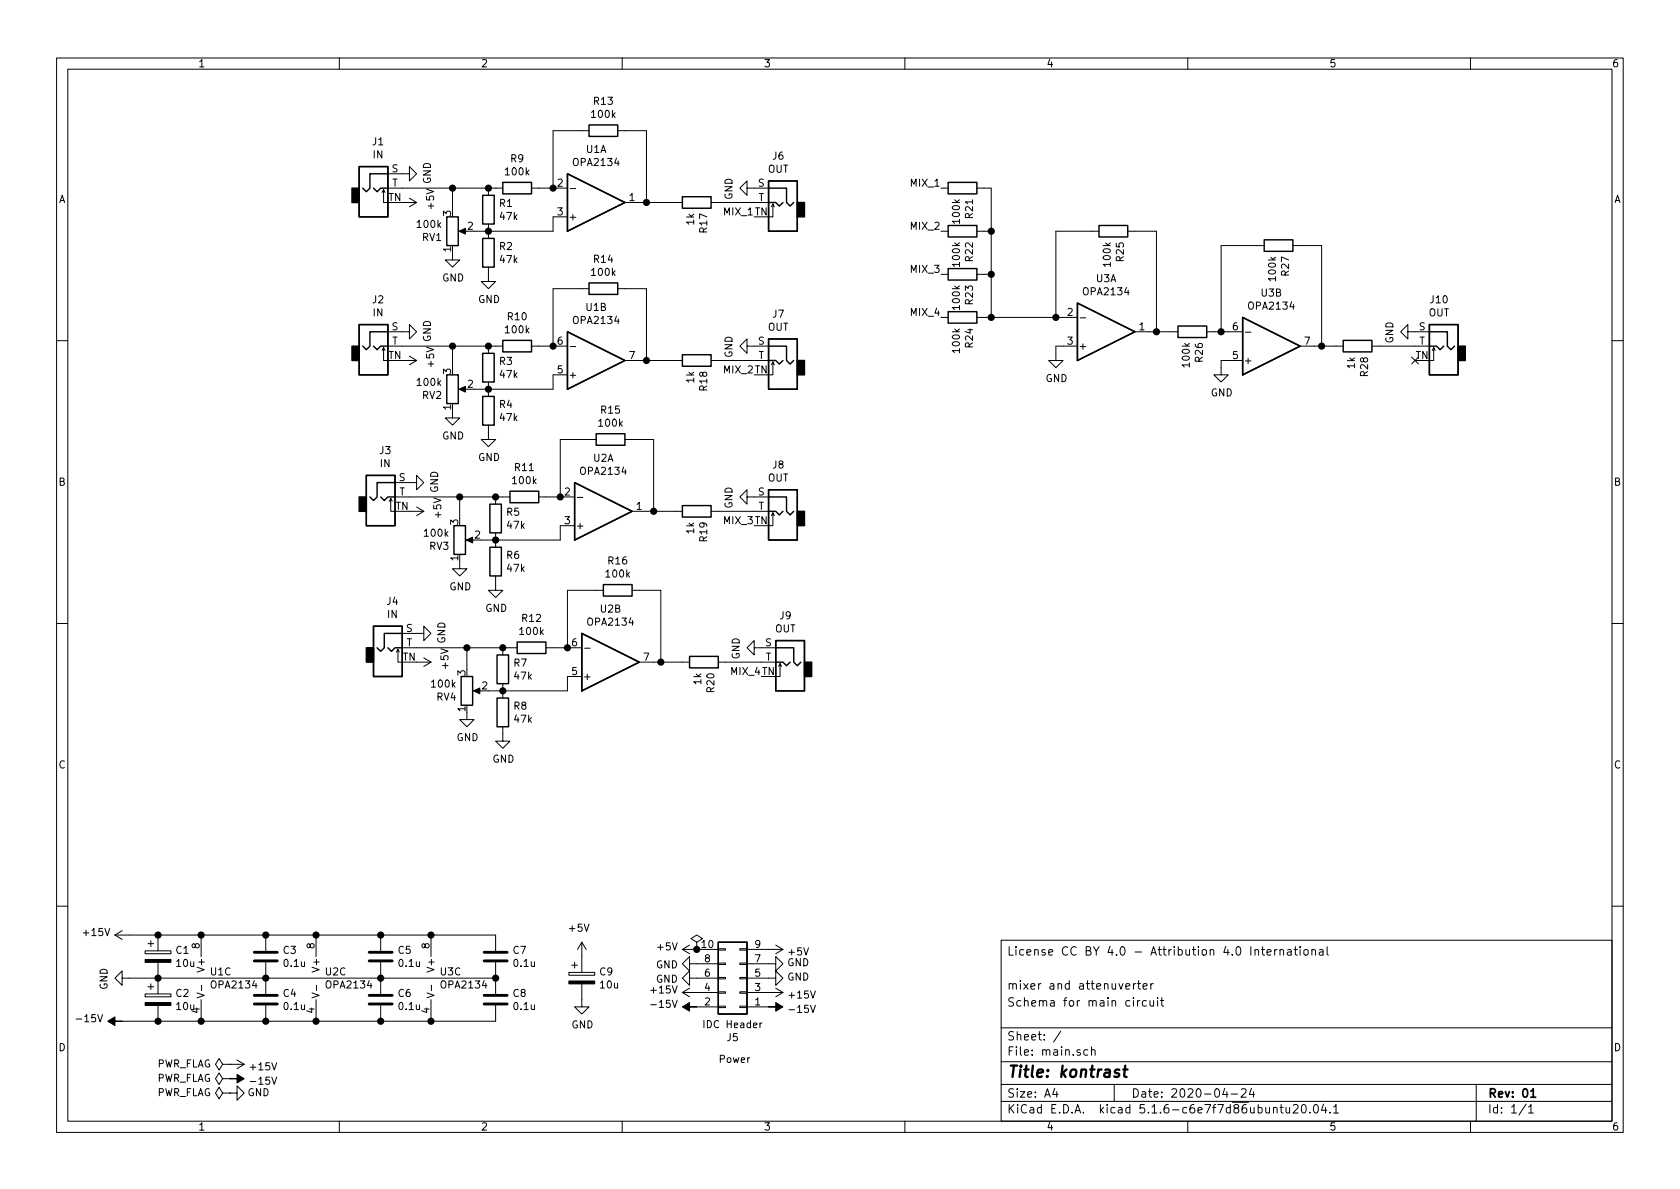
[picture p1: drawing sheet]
<svg xmlns="http://www.w3.org/2000/svg" width="297mm" height="210mm" viewBox="0 0 297 210" stroke-linecap="round" stroke-linejoin="round" font-family="sans-serif">
<g fill="none" stroke="#000" stroke-width=".18">
<path d="M10 10.3h277v189.9h-277zM12 12.2h273v186.1h-273zM60 10.3v1.9M110 10.3v1.9M160 10.3v1.9M210 10.3v1.9M260 10.3v1.9M67.6 34l.2-.5v2.3h.8M67.8 33.5l.3 .5M68.6 30.7h3.8v-1.2l1.3 1.2-1.3 1.3v-1.3M68.6 33.3h20.3M71.1 35.8h2.6"/>
<path d="M72.4 35l1.3 .8M73.7 35.8l-1.3 .8M80 33.3v3.8M86.4 33.3v1.2M86.4 39.6v2.6M94 33.3h6.3M100.3 38.3h-2.5v2.6h-14M100.8 33.3h1M104.1 23.1h-6.3v10.2M109.2 23.1h5.1v12.7M110.5 35.8h10.1M125.7 35.8h10.2"/>
<path d="M132.1 33.3v-1.3l-1.3 1.3 1.3 1.2v-1.2h3.8M136.7 36.1l-.3 .5M136.9 36.6l-.2-.5v2.2h-.8M166.4 33.3h1.2M172.7 33.3h2.6v22.8M68.6 58.7h3.8v-1.3l1.3 1.3-1.3 1.2v-1.2M80 44.7v1.3h1.3l-1.3 1.2-1.3-1.2h1.3M81.5 40.9h1M86.4 47.2v2.6h1.2l-1.2 1.2-1.3-1.2h1.3M104.1 51h-6.3v10.2M109.2 51h5.1v12.7M166.4 40.9h1.2"/>
<path d="M166.4 48.5h1.2M166.4 56.1h1.2M172.7 40.9h2.6M172.7 48.5h2.6M172.7 56.1h17.8M191 56.2h1M194.3 40.9h-7.6v15.2M199.4 40.9h5.1v17.8M200.7 58.7h7.6M213.4 58.7h6.3M220.2 58.7h1M223.5 43.4h-7.6v15.3"/>
<path d="M228.6 43.4h5.1v17.8M248.9 58.7v-1.3l-1.3 1.3 1.3 1.2v-1.2h3.8M10 60.2h2M67.6 62l.2-.5v2.2h.8M67.8 61.5l.3 .5M68.6 61.2h20.3M71.1 63.7h2.6M72.4 63l1.3 .7M73.7 63.7l-1.3 .8M80 72.6v1.3h1.3l-1.3 1.3-1.3-1.3h1.3M80 61.2v3.8M81.5 68.8h1"/>
<path d="M86.4 75.2v2.5h1.2l-1.2 1.3-1.3-1.3h1.3M86.4 61.2v1.3M86.4 67.6v2.5M94 61.2h6.3M100.3 66.3h-2.5v2.5h-14M100.8 61.3h1M105.4 77.7h-6.3v10.2M110.5 63.7h10.1M110.5 77.7h5.1v12.7M125.7 63.7h10.2M132.1 61.2v-1.3l-1.3 1.3 1.3 1.3v-1.3h3.8M136.7 64l-.3 .5"/>
<path d="M136.9 64.5l-.2-.5v2.3h-.8M190.5 61.2h-3.8v2.5h1.3l-1.3 1.3-1.3-1.3h1.3M219.7 63.7h-3.8v2.6h1.3l-1.3 1.3-1.3-1.3h1.3M229.9 61.2h7.6M242.6 61.2h10.1M249.6 63.1l1.2 1.3M250.8 63.1l-1.2 1.3M253.5 61.5l-.3 .5M253.7 62l-.2-.5v2.2h-.8M285 60.2h2M68.8 88.6l.3-.5v2.3h.7M69.1 88.1l.2 .5"/>
<path d="M69.8 85.3h3.9v-1.2l1.2 1.2-1.2 1.3v-1.3M69.8 87.9h20.4M72.4 90.4h2.5M73.7 89.7l1.2 .7M74.9 90.4l-1.2 .8M81.3 99.3v1.3h1.2l-1.2 1.2-1.3-1.2h1.3M81.3 87.9v3.8M82.8 95.5h1M87.6 87.9v1.2M87.6 94.2v2.6M95.2 87.9h6.4M101.6 93h-2.5v2.5h-14"/>
<path d="M102.1 88h1M111.8 90.4h8.8M125.7 90.4h10.2M132.1 87.9v-1.3l-1.3 1.3 1.3 1.2v-1.2h3.8M136.7 90.7l-.3 .5M136.9 91.2l-.2-.5v2.3h-.8M10 110.3h2M70.1 115.3l.3-.5v2.3h.7M70.4 114.8l.2 .5M71.1 112h3.8v-1.3l1.3 1.3-1.3 1.3v-1.3M71.1 114.5h20.3M73.7 117.1h2.5"/>
<path d="M74.9 116.3l1.3 .8M76.2 117.1l-1.3 .8M82.5 114.5v3.9M87.6 101.8v2.6h1.3l-1.3 1.3-1.2-1.3h1.2M88.9 114.5v1.3M96.5 114.5h6.4M102.9 119.6h-2.6v2.6h-13.9M103.4 114.6h.9M106.7 104.4h-6.4v10.1M111.8 104.4h5v12.7M113 117.1h8.9M127 117.1h10.2"/>
<path d="M133.3 114.5v-1.2l-1.2 1.2 1.2 1.3v-1.3h3.9M137.9 117.3l-.2 .6M138.2 117.9l-.3-.6v2.3h-.7M285 110.3h2M82.5 126v1.2h1.3l-1.3 1.3-1.2-1.3h1.2M84.1 122.2h1M88.9 128.5v2.6h1.3l-1.3 1.2-1.3-1.2h1.3M88.9 120.9v2.5M10 160.2h2M20.3 165.3l1.3 .8M20.3 165.3h67.3v2.8M21.6 173v-1.3l-1.3 1.3 1.3 1.2v-1.2h66"/>
<path d="M21.6 164.6l-1.3 .7M25.7 175.8h4.5v.5h-4.5zM25.7 168.1h4.5v.6h-4.5zM26.2 174.5h1M26.2 166.9h1M26.7 166.4v1M26.7 174v1M27.9 165.3v2.8M27.9 170.2v5.6M27.9 177.8v2.8M34.8 175.6l1.3 .4-1.3 .4M35.6 165.3v3.9"/>
<path d="M35.6 176.8v3.8M35.6 174.2v1M47 165.3v2.8M47 170.2v5.6M47 177.8v2.8M55.2 175.6l1.2 .4-1.2 .4M55.9 165.3v3.9M55.9 176.8v3.8M56 174.2v1M67.3 165.3v2.8M67.3 170.2v5.6M67.3 177.8v2.8"/>
<path d="M75.5 175.6l1.3 .4-1.3 .4M76.2 165.3v3.9M76.2 176.8v3.8M76.3 174.2v1M87.6 170.2v5.6M87.6 177.8v2.8h-66M100.6 172h4.6v.5h-4.6zM101.1 170.7h1M101.6 170.2v1M102.9 174v4h1.2l-1.2 1.3-1.3-1.3h1.3M102.9 166.6v5.4M102.9 166.6l-.8 1.3"/>
<path d="M102.9 166.6l.7 1.3M120.6 167.9l1.3 .8M120.6 167.9h6.4M120.6 175.5h6.4M120.6 175.5l1.3 .8M121.9 173v-1.3l-1.3 1.3 1.3 1.2v-1.2h5.1M121.9 170.4v-1.2l-1.3 1.2 1.3 1.3v-1.3h5.1M121.9 167.1l-1.3 .8M121.9 174.7l-1.3 .8M123.2 166.6l1-.6-1-.7-1 .7 1 .6v1.3M123.2 167.9h.1M123.2 178h3.8"/>
<path d="M127 167.8h1.3v.2h-1.3zM127 170.3h1.3v.3h-1.3zM127 175.4h1.3v.2h-1.3zM127 177.9h1.3v.3h-1.3zM127 172.8h1.3v.3h-1.3zM130.8 167.8h1.3v.2h-1.3zM130.8 170.3h1.3v.3h-1.3zM130.8 175.4h1.3v.2h-1.3zM130.8 177.9h1.3v.3h-1.3zM130.8 172.8h1.3v.3h-1.3zM132.1 170.4h5.1v-1.2l1.2 1.2-1.2 1.3v-1.3M132.1 173h5.1v-1.3l1.2 1.3-1.2 1.2v-1.2"/>
<path d="M132.1 167.9h6.3M132.1 178h3.8M132.1 175.5h6.3M137.2 167.1l1.2 .8M137.2 174.7l1.2 .8M138.4 167.9l-1.2 .8M138.4 175.5l-1.2 .8M177 166.3h108v32h-108zM199.1 174.4l.7-.1-.1-.3-.4-.1-.2 .2v.7h.6M200.4 173.9v1M200.8 173.9l-.4 .3M201.1 176.9v1"/>
<path d="M201.1 173.9h.6M201.3 173.4v1.3l.4 .2M201.5 176.9l-.4 .3M202.1 174.4l.7-.1v-.3l-.5-.1-.2 .2 .1 .7h.6M202.7 177l-.4-.1-.3 .3 .1 .6h.6M203.3 176.9v.8a.37 .37 0 0 0 .7 .1M203.5 173.9v1M203.9 173.9l-.3 .1-.1 .2M204 176.9v1M204.7 176.4v.2M204.7 176.9v1M205.2 176.9h.6"/>
<path d="M205.4 176.4v1.3l.4 .2M223 167.9h.6M223.2 167.4v1.3l.4 .2M224 168.4l.7-.1v-.3l-.5-.1-.2 .2 .1 .7h.6M225.4 167.9v1M225.8 167.9l-.4 .3M226.3 168l.2-.1 .4 .1v.9M226.3 167.9v1M227.7 168h.5l.1 .9M228.3 168.3h-.5l-.2 .2 .2 .4 .5-.1M228.8 167.9h.6M229 167.4v1.3l.4 .2"/>
<path d="M229.9 167.4v.2M229.9 167.9v1M230.6 168l.2-.1 .4 .1v.8l-.2 .1-.4-.1zM232 168l.2-.1 .3 .1 .1 .9M232 167.9v1M233.3 168h.6v.9M233.9 168.3h-.4l-.3 .2 .3 .4 .4-.1M234.6 167.4v1.3l.3 .2M285 160.2h2M39.4 190.7l-.7-1-.6 1 .6 1.1 .7-1.1h1.2M39.4 193.3l-.7-1-.6 1 .6 1 .7-1h1.2M39.4 188.2l-.7-1-.6 1 .6 1 .7-1h1.2"/>
<path d="M40.6 190.7h.1M40.6 193.3h.1M40.6 193.3h1.3v-1.3l1.3 1.3-1.3 1.3v-1.3M40.6 188.2h.1M40.6 188.2h2.6M41.9 187.4l1.3 .8M43.2 188.2l-1.3 .8M60 198.3v1.9M110 198.3v1.9M134.7 180.9l-.3 .2M160 198.3v1.9M177 194.8h108"/>
<path d="M177 191.8h108M177 187.8h108M177 181.8h108M186.5 192.5l-.4 1h1M186.8 193v1M187.6 182.3l-1.3 2M192.3 185.7l-.4-.1-.3 .3 .1 .6 .2 .1 .4-.1M193 185.7l.2-.1 .3 .1 .1 .9M193 185.1v1.5M197 191.8v3M210 198.3v1.9M216.6 192.5l-.4 1h.9"/>
<path d="M216.9 193v1M217.7 193.5h1.1M219.5 192.7l.2-.2h.3l.3 .2v.3v.2l-.9 .8h.9M221.3 192.5l-.4 1h.9M221.6 193v1M225.2 196l.2-.2 .3 .1 .1 .9M226.3 195.8h.6M226.5 195.3v1.3l.4 .2M227.4 195.8l.1 .9 .3 .1 .2-.1M228 195.8v1M228.7 195.5l.2-.2h.3l.3 .5-.9 1h.9M230.2 195.5l.4-.2a.94 .94 0 0 1 0 1.5l-.5-.3v-.6z"/>
<path d="M231.6 196.7v.1M232.4 195.4l.2-.1a.8 .8 0 0 1 .5 .8 .8 .8 0 0 1-.5 .7 1 1 0 0 1-.2-1.4zM234 195.2l-.3 1.1h.9M234.4 195.8v1M235.2 196.7v.1M235.8 195.8l.4-.5v1.5M235.8 196.8h.9M260 198.3v1.9M261 191.8v6.5M269.8 195.2l-1.2 2M270.3 195.8l.4-.5v1.5M270.3 196.8h.8"/>
</g>
<path d="M270.7 193l.4-.5v1.5M270.7 194h.8" fill="none" stroke="#000" stroke-width=".3"/>
<path d="M197.9 189.2a.52 .52 0 0 0-.8 .3l.3 .3 .4 .1 .1 .3-.3 .2-.6-.1M198.6 189.1h.8M199 188.4l-.2 1.8v.1l.4 .1" fill="none" stroke="#000" stroke-width=".41"/>
<path d="M45 177.5h4M45 176h4M45 169.9h4M45 168.4h4M65.3 177.5h4M65.3 176h4M65.3 169.9h4M65.3 168.4h4M85.6 177.5h4.1M85.6 176h4.1M85.6 169.9h4.1M85.6 168.4h4.1" fill="none" stroke="#000" stroke-width=".51"/>
<g fill="none" stroke="#000" stroke-width=".25">
<path d="M63.5 29.5h5.1v8.8h-5.1zM66 33.3l.7 .6 .6-.6h1.3M68.6 30.7h-3.2v2.6l-.6 .6-.7-.6M79 38.3h2v5.1h-2zM85.3 34.5h2.1v5.1h-2.1zM88.9 32.3h5.1v2h-5.1zM100.3 30.7l10.2 5.1-10.2 5.1zM104.1 22.1h5.1v2h-5.1zM120.6 34.8h5.1v2h-5.1zM135.9 32h5.1v8.9h-5.1zM135.9 35.8h1.3l.6 .6 .6-.6M135.9 33.3h3.2v2.5l.6 .6 .6-.6"/>
<path d="M167.6 32.3h5.1v2h-5.1zM167.6 39.9h5.1v2h-5.1zM194.3 39.9h5.1v2h-5.1zM63.5 57.4h5.1v8.9h-5.1zM68.6 58.7h-3.2v2.5l-.6 .6-.7-.6M85.3 42.2h2.1v5h-2.1zM100.3 58.7l10.2 5-10.2 5.1zM104.1 50h5.1v2.1h-5.1zM135.9 59.9h5.1v8.9h-5.1zM167.6 47.5h5.1v2h-5.1zM167.6 55.1h5.1v2h-5.1zM190.5 53.6l10.2 5.1-10.2 5z"/>
<path d="M208.3 57.7h5.1v2h-5.1zM219.7 56.1l10.2 5.1-10.2 5.1zM223.5 42.4h5.1v2h-5.1zM252.7 57.4h5.1v8.9h-5.1zM252.7 58.7h3.2v2.5l.6 .6 .7-.6M66 61.2l.7 .6 .6-.6h1.3M79 66.3h2v5.1h-2zM85.3 70.1h2.1v5.1h-2.1zM85.3 62.5h2.1v5.1h-2.1zM88.9 60.2h5.1v2h-5.1zM105.4 76.7h5.1v2h-5.1zM120.6 62.7h5.1v2.1h-5.1z"/>
<path d="M135.9 63.7h1.3l.6 .7 .6-.7M135.9 61.2h3.2v2.5l.6 .7 .6-.7M237.5 60.2h5.1v2h-5.1zM252.7 61.2h1.3l.6 .6 .7-.6M64.8 84.1h5v8.9h-5zM67.3 87.9l.6 .6 .7-.6h1.2M69.8 85.3h-3.1v2.6l-.7 .6-.6-.6M80.3 93h2v5h-2zM86.6 96.8h2v5h-2zM86.6 89.1h2v5.1h-2zM90.2 86.9h5v2h-5zM101.6 85.3l10.2 5.1-10.2 5.1z"/>
<path d="M120.6 89.4h5.1v2h-5.1zM135.9 86.6h5.1v8.9h-5.1zM135.9 90.4h1.3l.6 .7 .6-.7M135.9 87.9h3.2v2.5l.6 .7 .6-.7M66 110.7h5.1v8.9h-5.1zM68.6 114.5l.6 .7 .6-.7h1.3M71.1 112h-3.2v2.5l-.6 .7-.6-.7M81.5 119.6h2.1v5.1h-2.1zM87.9 115.8h2v5.1h-2zM91.4 113.5h5.1v2.1h-5.1zM102.9 112l10.1 5.1-10.1 5.1zM106.7 103.4h5.1v2h-5.1z"/>
<path d="M121.9 116.1h5.1v2h-5.1zM137.2 113.3h5v8.9h-5zM137.2 117.1h1.2l.7 .6 .6-.6M137.2 114.5h3.1v2.6l.7 .6 .6-.6M87.9 123.4h2v5.1h-2zM127 166.6h5.1v12.7h-5.1z"/>
</g>
<path d="M81.2 40.9l1.1-.5v1zM81.2 68.8l1.1-.5v1zM82.4 95.5l1.2-.5v1zM83.7 122.2l1.1-.5v1zM25.7 177.3h4.5v.5h-4.5zM25.7 169.7h4.5v.5h-4.5zM100.6 173.5h4.6v.5h-4.6zM120.6 178l1.3-.7v.7h1.3h-1.3v.8zM135.9 178h1.3v-.7l1.2 .7-1.2 .8v-.8zM19 180.6l1.3-.8v.8h1.3h-1.3v.8zM40.6 190.7h1.3v-.7l1.3 .7-1.3 .8v-.8z" fill="#000" stroke="#000" stroke-width=".18"/>
<g fill="#000" stroke="#000" stroke-width=".25">
<path d="M62.2 33.3h1.3v2.5h-1.3zM141 35.8h1.2v2.5h-1.2zM62.2 61.2h1.3v2.5h-1.3zM141 63.7h1.2v2.6h-1.2zM257.8 61.2h1.3v2.5h-1.3zM63.5 87.9h1.3v2.5h-1.3zM141 90.4h1.2v2.6h-1.2zM64.8 114.5h1.2v2.6h-1.2zM142.2 117.1h1.3v2.5h-1.3z"/>
<circle cx="80" cy="33.3" r=".51"/>
<circle cx="86.4" cy="33.3" r=".51"/>
<circle cx="97.8" cy="33.3" r=".51"/>
<circle cx="114.3" cy="35.8" r=".51"/>
<circle cx="86.4" cy="40.9" r=".51"/>
<circle cx="175.3" cy="40.9" r=".51"/>
<circle cx="175.3" cy="48.5" r=".51"/>
<circle cx="175.3" cy="56.1" r=".51"/>
<circle cx="186.7" cy="56.1" r=".51"/>
<circle cx="204.5" cy="58.7" r=".51"/>
<circle cx="215.9" cy="58.7" r=".51"/>
<circle cx="80" cy="61.2" r=".51"/>
<circle cx="86.4" cy="61.2" r=".51"/>
<circle cx="86.4" cy="68.8" r=".51"/>
<circle cx="97.8" cy="61.2" r=".51"/>
<circle cx="114.3" cy="63.7" r=".51"/>
<circle cx="233.7" cy="61.2" r=".51"/>
<circle cx="81.3" cy="87.9" r=".51"/>
<circle cx="87.6" cy="95.5" r=".51"/>
<circle cx="87.6" cy="87.9" r=".51"/>
<circle cx="99.1" cy="87.9" r=".51"/>
<circle cx="115.6" cy="90.4" r=".51"/>
<circle cx="82.6" cy="114.5" r=".51"/>
<circle cx="88.9" cy="114.5" r=".51"/>
<circle cx="100.3" cy="114.5" r=".51"/>
<circle cx="116.8" cy="117.1" r=".51"/>
<circle cx="88.9" cy="122.2" r=".51"/>
<circle cx="27.9" cy="165.3" r=".51"/>
<circle cx="27.9" cy="173" r=".51"/>
<circle cx="35.6" cy="165.3" r=".51"/>
<circle cx="47" cy="165.3" r=".51"/>
<circle cx="47" cy="173" r=".51"/>
<circle cx="55.9" cy="165.3" r=".51"/>
<circle cx="67.3" cy="173" r=".51"/>
<circle cx="67.3" cy="165.3" r=".51"/>
<circle cx="76.2" cy="165.3" r=".51"/>
<circle cx="87.6" cy="173" r=".51"/>
<circle cx="123.2" cy="167.9" r=".51"/>
<circle cx="27.9" cy="180.6" r=".51"/>
<circle cx="35.6" cy="180.6" r=".51"/>
<circle cx="47" cy="180.6" r=".51"/>
<circle cx="55.9" cy="180.6" r=".51"/>
<circle cx="67.3" cy="180.6" r=".51"/>
<circle cx="76.2" cy="180.6" r=".51"/>
</g>
<text font-size="2.8" x="178" y="190.5">Title: kontrast</text>
<g font-size="2.1">
<text x="178" y="169">License CC BY 4.0 - Attribution 4.0 International</text>
<text x="178" y="178">Schema for main circuit</text>
<text x="178" y="175">mixer and attenuverter</text>
<text x="178" y="184">Sheet: /</text>
<text x="178" y="186.7">File: main.sch</text>
<text x="178" y="196.9">KiCad E.D.A. kicad 5.1.6-c6e7f7d86ubuntu20.04.1</text>
<text x="178" y="194.1">Size: A4</text>
<text x="200" y="194.1">Date: 2020-04-24</text>
<text x="263" y="194.1">Rev: 01</text>
<text x="263" y="196.9">Id: 1/1</text>
</g>
<g font-size="1.8">
<text x="35" y="11.9">1</text>
<text x="85" y="11.9">2</text>
<text x="135" y="11.9">3</text>
<text x="185" y="11.9">4</text>
<text x="235" y="11.9">5</text>
<text x="285" y="11.9">6</text>
<text x="104.7" y="20.8">100k</text>
<text x="105.1" y="18.5">R13</text>
<text x="65.9" y="25.7">J1</text>
<text x="66" y="28">IN</text>
<text x="90.3" y="28.7">R9</text>
<text x="101.5" y="29.4">OPA2134</text>
<text x="103.7" y="27">U1A</text>
<text x="136.7" y="28.2">J6</text>
<text x="10.4" y="35.9">A</text>
<text x="68.7" y="35.6">TN</text>
<text x="69.3" y="30.5">S</text>
<text x="69.3" y="33">T</text>
<text x="76.2" y="32.6" transform="rotate(-90 76.2 32.6)">GND</text>
<text x="89.5" y="31">100k</text>
<text x="98.6" y="33">2</text>
<text x="111.3" y="35.6">1</text>
<text x="129.5" y="35.4" transform="rotate(-90 129.5 35.4)">GND</text>
<text x="134" y="33">S</text>
<text x="134.1" y="35.6">T</text>
<text x="135.7" y="30.6">OUT</text>
<text x="161.3" y="33">MIX_1</text>
<text x="285.4" y="35.9">A</text>
<text x="73.9" y="40.3">100k</text>
<text x="76.8" y="36.9" transform="rotate(-90 76.8 36.9)">+5V</text>
<text x="79.8" y="38.2" transform="rotate(-90 79.8 38.2)">3</text>
<text x="82.7" y="40.6">2</text>
<text x="88.3" y="36.6">R1</text>
<text x="88.5" y="38.9">47k</text>
<text x="98.6" y="38.1">3</text>
<text x="100.5" y="39">+</text>
<text x="122.7" y="39.7" transform="rotate(-90 122.7 39.7)">1k</text>
<text x="125" y="41.1" transform="rotate(-90 125 41.1)">R17</text>
<text x="128.2" y="38.1">MIX_1TN</text>
<text x="161.3" y="40.6">MIX_2</text>
<text x="169.7" y="39.4" transform="rotate(-90 169.7 39.4)">100k</text>
<text x="172" y="38.6" transform="rotate(-90 172 38.6)">R21</text>
<text x="74.7" y="42.6">RV1</text>
<text x="79.8" y="44.5" transform="rotate(-90 79.8 44.5)">1</text>
<text x="88.3" y="44.2">R2</text>
<text x="88.5" y="46.5">47k</text>
<text x="105.1" y="46.5">R14</text>
<text x="169.7" y="47" transform="rotate(-90 169.7 47)">100k</text>
<text x="172" y="46.2" transform="rotate(-90 172 46.2)">R22</text>
<text x="196.4" y="47" transform="rotate(-90 196.4 47)">100k</text>
<text x="198.7" y="46.2" transform="rotate(-90 198.7 46.2)">R25</text>
<text x="65.9" y="53.6">J2</text>
<text x="78.2" y="49.8">GND</text>
<text x="84.5" y="53.6">GND</text>
<text x="104.7" y="48.8">100k</text>
<text x="161.3" y="48.3">MIX_3</text>
<text x="172" y="53.8" transform="rotate(-90 172 53.8)">R23</text>
<text x="191.7" y="52.2">OPA2134</text>
<text x="193.8" y="49.9">U3A</text>
<text x="223" y="52.4">U3B</text>
<text x="225.6" y="49.5" transform="rotate(-90 225.6 49.5)">100k</text>
<text x="227.9" y="48.7" transform="rotate(-90 227.9 48.7)">R27</text>
<text x="253" y="53.6">J10</text>
<text x="66" y="56">IN</text>
<text x="69.3" y="58.4">S</text>
<text x="89.5" y="58.9">100k</text>
<text x="89.8" y="56.6">R10</text>
<text x="101.5" y="57.3">OPA2134</text>
<text x="103.7" y="55">U1B</text>
<text x="135.7" y="58.5">OUT</text>
<text x="136.7" y="56.2">J7</text>
<text x="161.3" y="55.9">MIX_4</text>
<text x="169.7" y="54.6" transform="rotate(-90 169.7 54.6)">100k</text>
<text x="188.7" y="55.9">2</text>
<text x="201.4" y="58.4">1</text>
<text x="218" y="58.4">6</text>
<text x="220.9" y="54.8">OPA2134</text>
<text x="250.9" y="58.4">S</text>
<text x="252.6" y="56">OUT</text>
<text x="68.7" y="63.5">TN</text>
<text x="69.3" y="61">T</text>
<text x="76.2" y="60.5" transform="rotate(-90 76.2 60.5)">GND</text>
<text x="76.8" y="64.8" transform="rotate(-90 76.8 64.8)">+5V</text>
<text x="88.3" y="64.5">R3</text>
<text x="98.6" y="61">6</text>
<text x="111.3" y="63.5">7</text>
<text x="129.5" y="63.3" transform="rotate(-90 129.5 63.3)">GND</text>
<text x="134" y="61">S</text>
<text x="134.1" y="63.5">T</text>
<text x="169.7" y="62.2" transform="rotate(-90 169.7 62.2)">100k</text>
<text x="172" y="61.4" transform="rotate(-90 172 61.4)">R24</text>
<text x="188.7" y="61">3</text>
<text x="190.6" y="61.8">+</text>
<text x="210.4" y="64.8" transform="rotate(-90 210.4 64.8)">100k</text>
<text x="212.7" y="64" transform="rotate(-90 212.7 64)">R26</text>
<text x="218" y="63.5">5</text>
<text x="219.8" y="64.4">+</text>
<text x="230.7" y="61">7</text>
<text x="239.6" y="65.1" transform="rotate(-90 239.6 65.1)">1k</text>
<text x="246.4" y="60.8" transform="rotate(-90 246.4 60.8)">GND</text>
<text x="250.3" y="63.5">TN</text>
<text x="250.9" y="61">T</text>
<text x="73.9" y="68.2">100k</text>
<text x="74.7" y="70.6">RV2</text>
<text x="79.8" y="66.1" transform="rotate(-90 79.8 66.1)">3</text>
<text x="82.7" y="68.6">2</text>
<text x="88.5" y="66.8">47k</text>
<text x="98.6" y="66">5</text>
<text x="100.5" y="66.9">+</text>
<text x="122.7" y="67.7" transform="rotate(-90 122.7 67.7)">1k</text>
<text x="125" y="69.1" transform="rotate(-90 125 69.1)">R18</text>
<text x="128.2" y="66">MIX_2TN</text>
<text x="184.9" y="67.6">GND</text>
<text x="214.1" y="70.1">GND</text>
<text x="241.9" y="66.5" transform="rotate(-90 241.9 66.5)">R28</text>
<text x="78.2" y="77.7">GND</text>
<text x="79.8" y="72.5" transform="rotate(-90 79.8 72.5)">1</text>
<text x="88.3" y="72.2">R4</text>
<text x="88.5" y="74.5">47k</text>
<text x="106" y="75.5">100k</text>
<text x="106.3" y="73.1">R15</text>
<text x="67.2" y="80.3">J3</text>
<text x="67.2" y="82.6">IN</text>
<text x="84.5" y="81.5">GND</text>
<text x="91.1" y="83.3">R11</text>
<text x="102.8" y="84">OPA2134</text>
<text x="104.9" y="81.7">U2A</text>
<text x="136.7" y="82.8">J8</text>
<text x="10.4" y="85.9">B</text>
<text x="70.5" y="85.1">S</text>
<text x="70.6" y="87.6">T</text>
<text x="77.5" y="87.2" transform="rotate(-90 77.5 87.2)">GND</text>
<text x="90.8" y="85.6">100k</text>
<text x="99.8" y="87.6">2</text>
<text x="129.5" y="90" transform="rotate(-90 129.5 90)">GND</text>
<text x="134" y="87.6">S</text>
<text x="135.7" y="85.2">OUT</text>
<text x="285.4" y="85.9">B</text>
<text x="70" y="90.2">TN</text>
<text x="75.2" y="94.9">100k</text>
<text x="78" y="91.5" transform="rotate(-90 78 91.5)">+5V</text>
<text x="81" y="92.8" transform="rotate(-90 81 92.8)">3</text>
<text x="84" y="95.2">2</text>
<text x="89.6" y="91.2">R5</text>
<text x="89.7" y="93.5">47k</text>
<text x="99.8" y="92.7">3</text>
<text x="101.7" y="93.6">+</text>
<text x="112.5" y="90.2">1</text>
<text x="122.7" y="94.4" transform="rotate(-90 122.7 94.4)">1k</text>
<text x="125" y="95.7" transform="rotate(-90 125 95.7)">R19</text>
<text x="128.2" y="92.7">MIX_3TN</text>
<text x="134.1" y="90.2">T</text>
<text x="76" y="97.2">RV3</text>
<text x="81" y="99.2" transform="rotate(-90 81 99.2)">1</text>
<text x="89.6" y="98.8">R6</text>
<text x="89.7" y="101.1">47k</text>
<text x="107.6" y="99.8">R16</text>
<text x="68.4" y="107">J4</text>
<text x="79.5" y="104.4">GND</text>
<text x="107.3" y="102.1">100k</text>
<text x="68.5" y="109.3">IN</text>
<text x="71.8" y="111.8">S</text>
<text x="78.7" y="113.8" transform="rotate(-90 78.7 113.8)">GND</text>
<text x="85.8" y="108.2">GND</text>
<text x="92" y="112.3">100k</text>
<text x="92.4" y="110">R12</text>
<text x="104.1" y="110.6">OPA2134</text>
<text x="106.2" y="108.3">U2B</text>
<text x="137" y="111.8">OUT</text>
<text x="137.9" y="109.5">J9</text>
<text x="71.2" y="116.8">TN</text>
<text x="71.9" y="114.3">T</text>
<text x="79.3" y="118.2" transform="rotate(-90 79.3 118.2)">+5V</text>
<text x="82.3" y="119.5" transform="rotate(-90 82.3 119.5)">3</text>
<text x="90.9" y="117.9">R7</text>
<text x="101.1" y="119.4">5</text>
<text x="101.1" y="114.3">6</text>
<text x="113.8" y="116.8">7</text>
<text x="129.5" y="119.4">MIX_4TN</text>
<text x="130.8" y="116.6" transform="rotate(-90 130.8 116.6)">GND</text>
<text x="135.3" y="114.3">S</text>
<text x="135.4" y="116.8">T</text>
<text x="76.4" y="121.6">100k</text>
<text x="77.2" y="123.9">RV4</text>
<text x="82.3" y="125.8" transform="rotate(-90 82.3 125.8)">1</text>
<text x="85.2" y="121.9">2</text>
<text x="90.9" y="125.5">R8</text>
<text x="91" y="120.2">47k</text>
<text x="103" y="120.3">+</text>
<text x="124" y="121" transform="rotate(-90 124 121)">1k</text>
<text x="126.3" y="122.4" transform="rotate(-90 126.3 122.4)">R20</text>
<text x="80.7" y="131.1">GND</text>
<text x="91" y="127.8">47k</text>
<text x="10.4" y="135.9">C</text>
<text x="87.1" y="134.9">GND</text>
<text x="285.4" y="135.9">C</text>
<text x="14.9" y="165.5">+15V</text>
<text x="35.3" y="167.7" transform="rotate(-90 35.3 167.7)">8</text>
<text x="55.6" y="167.7" transform="rotate(-90 55.6 167.7)">8</text>
<text x="75.9" y="167.7" transform="rotate(-90 75.9 167.7)">8</text>
<text x="100.7" y="164.8">+5V</text>
<text x="124.1" y="167.6">10</text>
<text x="133.5" y="167.6">9</text>
<text x="31.1" y="168.7">C1</text>
<text x="31.3" y="171">10u</text>
<text x="36.2" y="171.5" transform="rotate(-90 36.2 171.5)">V+</text>
<text x="37.3" y="172.5">U1C</text>
<text x="50.1" y="168.7">C3</text>
<text x="50.3" y="171">0.1u</text>
<text x="56.5" y="171.5" transform="rotate(-90 56.5 171.5)">V+</text>
<text x="57.6" y="172.5">U2C</text>
<text x="70.4" y="168.7">C5</text>
<text x="70.6" y="171">0.1u</text>
<text x="76.8" y="171.5" transform="rotate(-90 76.8 171.5)">V+</text>
<text x="77.9" y="172.5">U3C</text>
<text x="90.8" y="168.7">C7</text>
<text x="91" y="171">0.1u</text>
<text x="106.1" y="172.5">C9</text>
<text x="116" y="173.8">GND</text>
<text x="116" y="171.2">GND</text>
<text x="116.3" y="168.1">+5V</text>
<text x="124.6" y="172.7">6</text>
<text x="124.6" y="170.2">8</text>
<text x="133.5" y="172.7">5</text>
<text x="133.5" y="170.2">7</text>
<text x="139.2" y="170.9">GND</text>
<text x="139.2" y="173.4">GND</text>
<text x="139.5" y="169">+5V</text>
<text x="19" y="175.1" transform="rotate(-90 19 175.1)">GND</text>
<text x="31.1" y="176.3">C2</text>
<text x="31.3" y="178.6">10u</text>
<text x="35.3" y="179.2" transform="rotate(-90 35.3 179.2)">4</text>
<text x="37.5" y="174.8">OPA2134</text>
<text x="50.1" y="176.3">C4</text>
<text x="50.3" y="178.6">0.1u</text>
<text x="55.6" y="179.2" transform="rotate(-90 55.6 179.2)">4</text>
<text x="57.8" y="174.8">OPA2134</text>
<text x="70.4" y="176.3">C6</text>
<text x="70.6" y="178.6">0.1u</text>
<text x="75.9" y="179.2" transform="rotate(-90 75.9 179.2)">4</text>
<text x="78.1" y="174.8">OPA2134</text>
<text x="90.8" y="176.3">C8</text>
<text x="91" y="178.6">0.1u</text>
<text x="106.2" y="174.8">10u</text>
<text x="115.2" y="175.7">+15V</text>
<text x="115.5" y="178.2">-15V</text>
<text x="124.6" y="177.8">2</text>
<text x="124.6" y="175.3">4</text>
<text x="133.5" y="177.8">1</text>
<text x="133.5" y="175.3">3</text>
<text x="139.7" y="176.6">+15V</text>
<text x="139.9" y="179.1">-15V</text>
<text x="10.4" y="185.9">D</text>
<text x="13.9" y="180.8">-15V</text>
<text x="101" y="181.9">GND</text>
<text x="124.8" y="181.8">IDC Header</text>
<text x="128.6" y="184.1">J5</text>
<text x="285.4" y="185.9">D</text>
<text x="27.6" y="191.3">PWR_FLAG</text>
<text x="27.6" y="188.8">PWR_FLAG</text>
<text x="44.4" y="189.3">+15V</text>
<text x="44.7" y="191.8">-15V</text>
<text x="127" y="188">Power</text>
<text x="27.6" y="193.8">PWR_FLAG</text>
<text x="43.8" y="193.8">GND</text>
<text x="35" y="199.9">1</text>
<text x="85" y="199.9">2</text>
<text x="135" y="199.9">3</text>
<text x="185" y="199.9">4</text>
<text x="235" y="199.9">5</text>
<text x="285" y="199.9">6</text>
</g>
</svg>
